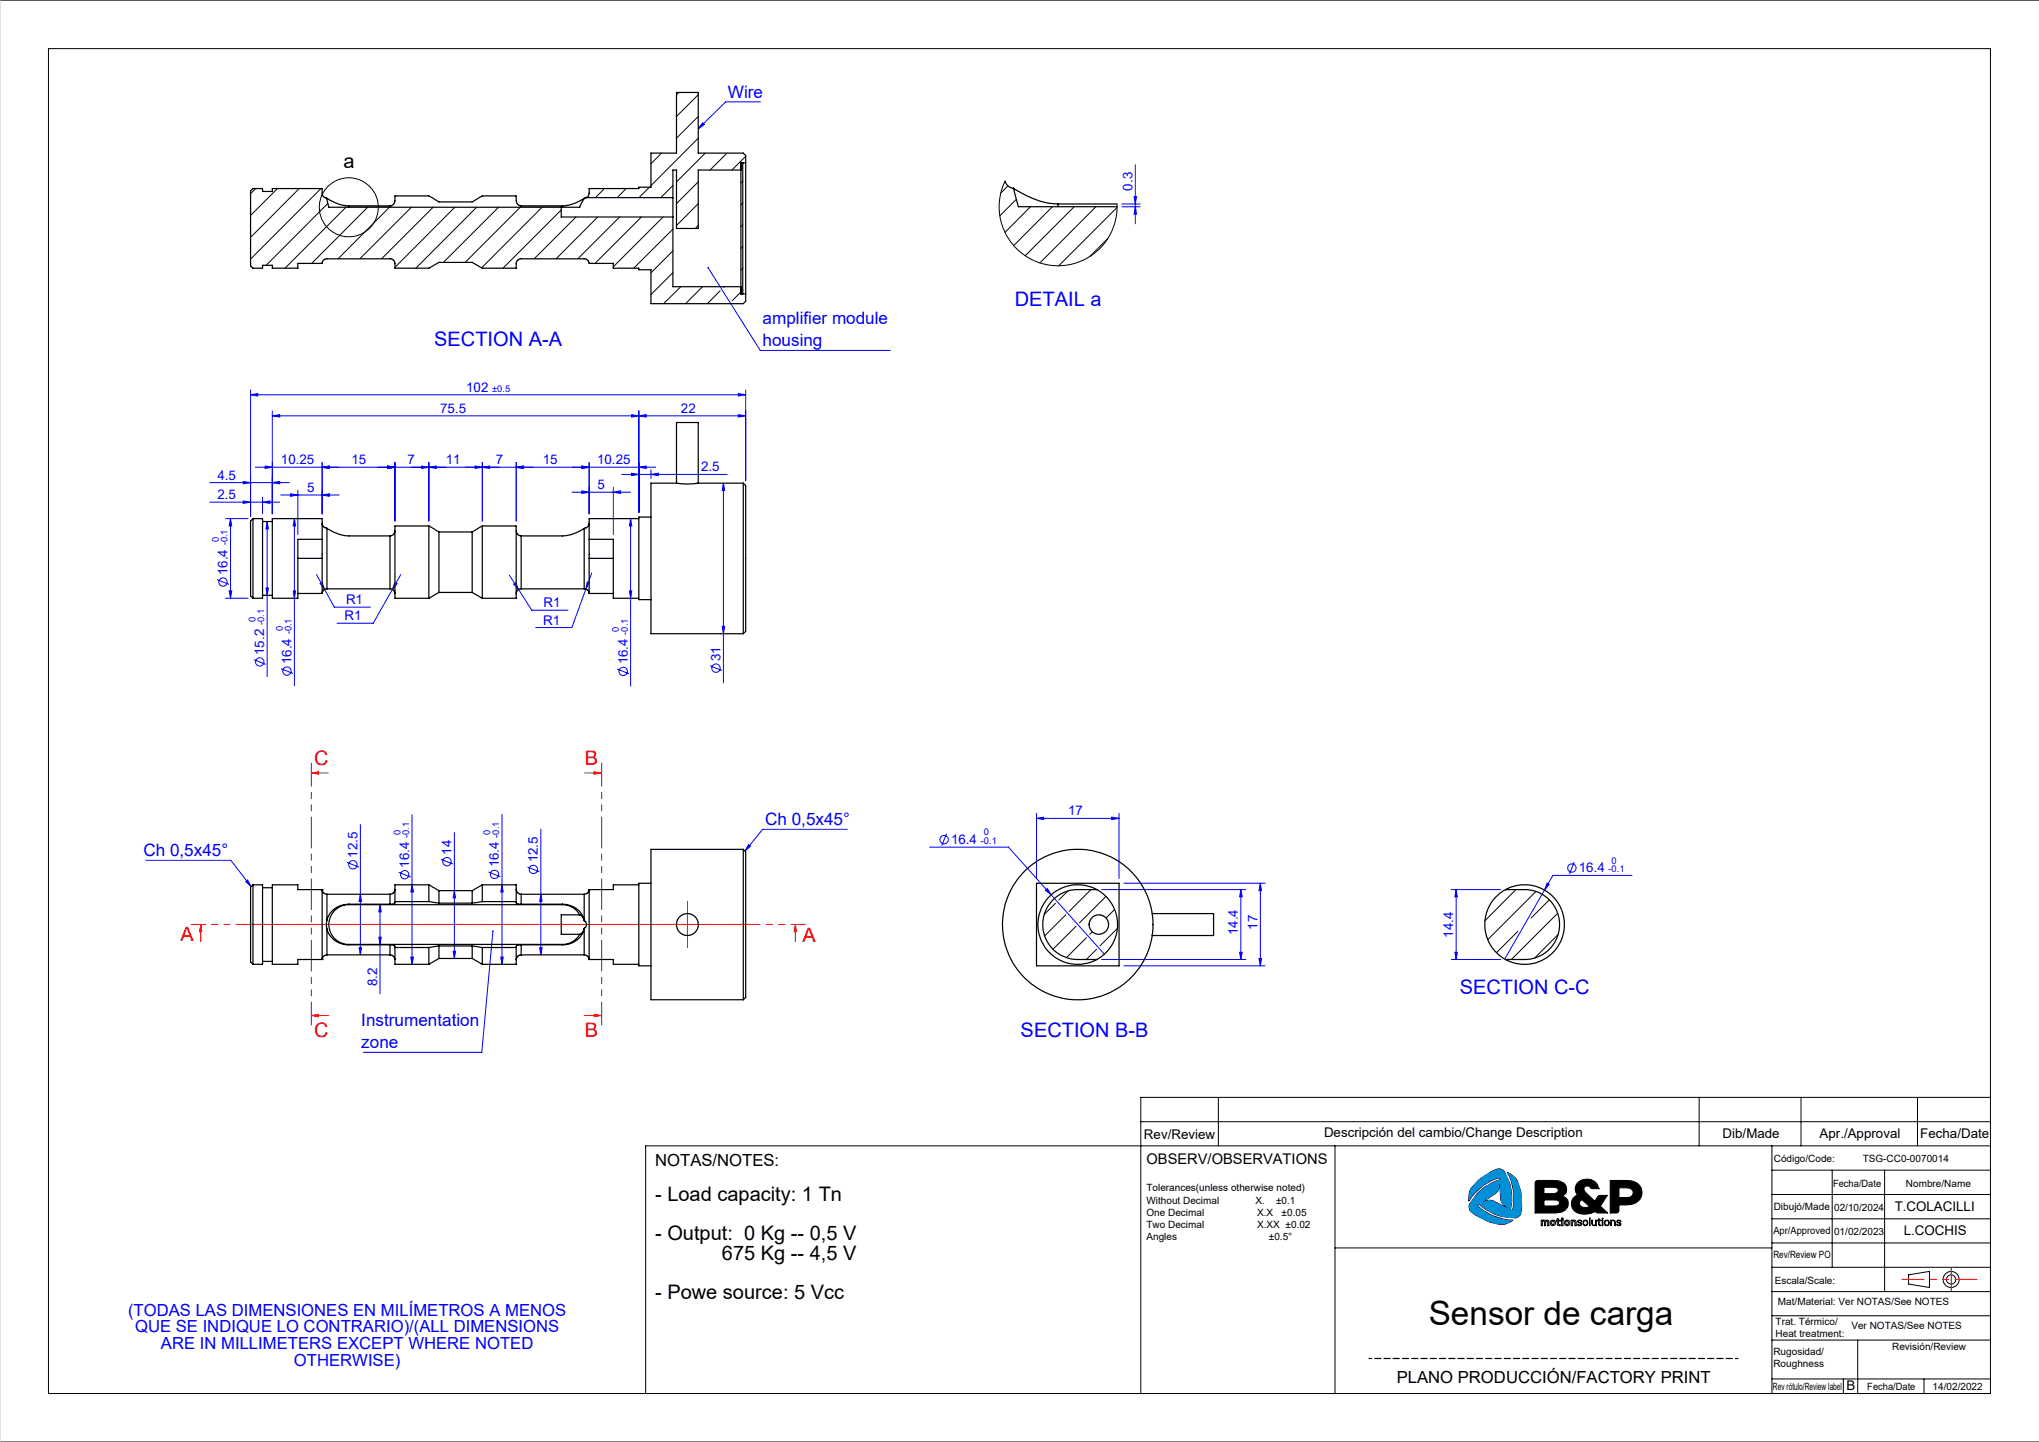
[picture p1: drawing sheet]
<svg xmlns="http://www.w3.org/2000/svg" width="420mm" height="297mm" viewBox="0 0 420 297" stroke-linecap="round" stroke-linejoin="round" font-family="sans-serif">
<g fill="none" stroke="#000" stroke-width=".21">
<path d="M0 0h420M10 10h400v277h-400zM235 231h175M251 226v10M275 236v51M350 226v10M365 236v51M371 226v10M395 226v10M410 226h-175v61M410 236h-277v51M275 257h90"/>
<path d="M308.9 243.6l.2 3.4 .2 .7 1.3 1.2-3-1.6-.8-.1-1.6 .5 2.8-1.9 .5-.5zM312.5 250.8l.6-.5a2.18 2.18 0 0 0 .3-1.7l-.1-3.1-.8-2.3a4.7 4.7 0 0 0-2-1.8 10.6 10.6 0 0 1 1 7.9l-.4-.1a9.8 9.8 0 0 0-1.5-8.2l-.7-.3a2.37 2.37 0 0 0-1.6 .6l-2.7 1.7-1.6 1.8a4.2 4.2 0 0 0-.5 2.6 10.5 10.5 0 0 1 6.4-4.8v.4a9.6 9.6 0 0 0-6.3 5.4l.3 1a11 11 0 0 0 6.8 2.8l2-.9a10.8 10.8 0 0 1-7.4-3l.4-.3a9.6 9.6 0 0 0 7.8 2.8M316.3 243.3l.4-.2h3.5a2.02 2.02 0 0 1 2.4 2.6l-.8 .7a1.67 1.67 0 0 1 1.3 1.7 1.67 1.67 0 0 1-1.5 1.6l-1.2 .1h-4.2v-6.2zM317.5 251.3l1.4 .1 .2 1h-.3v-.8l-.2-.1-.2 .2v.7h-.3v-.8l-.2-.1-.2 .1v.8h-.2zM318 244.5l2.5 .1 .4 .2a.51 .51 0 0 1-.2 .8l-.8 .2h-1.9zM318 247.2h2.7l.4 .2 .2 .4a.86 .86 0 0 1-1.1 .6h-2.2zM319.7 251.6h.4l-.1 .6-.3-.1zM320.8 251h.2v.3h.4v.2h-.4v.6l.4 .1v.2a.61 .61 0 0 1-.6-.2 .61 .61 0 0 1 0-.7h-.2v-.2h.2zM321.7 251.3h.2v1.1h-.2zM321.7 250.9h.2v.2h-.2zM322.5 251.6l.3-.1 .2 .1-.1 .6-.3-.1zM323.6 251.3l.9 .1 .2 .2v.8h-.3v-.6a.26 .26 0 0 0-.2-.3 .26 .26 0 0 0-.3 .2v.7h-.3z"/>
<path d="M325 251.4a.47 .47 0 0 1 .5-.1 .47 .47 0 0 1 .3 .3h-.1a.28 .28 0 0 0-.3-.2 .28 .28 0 0 0-.2 .3 .4 .4 0 0 1 .5 .2 .4 .4 0 0 1-.1 .5h-.4l-.3-.2 .5 .1 .3-.2-.1-.1a.46 .46 0 0 1-.6-.6zM325.1 243.5a2.6 2.6 0 0 1 4.2 1.3h-1.5a.78 .78 0 0 0-1.3-.4 .78 .78 0 0 0 .2 1.3l1.8 1.7 .8-1.1 1.8-.1-1.5 2.2 1.6 1.4h-2.1l-.6-.3a3.6 3.6 0 0 1-4.5-.4 2.02 2.02 0 0 1 .9-3 1.85 1.85 0 0 1 .2-2.6zM325.6 247.2l.2-.1 1.6 1.4a1.24 1.24 0 0 1-1.3 .2 1.24 1.24 0 0 1-.7-1.1zM326.3 251.5l.2-.1 .4 .1 .1 .3-.2 .5h-.4a.53 .53 0 0 1-.1-.8zM327.4 250.9h.1v1.5h-.1zM327.9 251.3h.1v.6a.36 .36 0 0 0 .3 .4 .36 .36 0 0 0 .4-.4v-.6h.1v1.1h-.1v-.1l-.3 .1-.4-.1-.1-.2zM329.3 251l.1 .3h.3l-.3 .1v.8l.1 .1h.2a.27 .27 0 0 1-.3 .1 .27 .27 0 0 1-.1-.4v-.6h-.3l.3-.1zM329.3 244.8h.1M330 251.3h.2v1.1h-.2zM330 250.9l.2 .2zM330.7 251.5l.2-.1 .4 .1 .1 .3-.2 .5h-.4a.59 .59 0 0 1-.1-.8zM331.7 243.1h3.4a2.64 2.64 0 0 1 3 3.2 2.91 2.91 0 0 1-3.1 1.9h-1.5l-.1 1.5-.4 .1h-1.3z"/>
<path d="M332.7 251.8v-.2a.44 .44 0 0 0-.7-.2l-.1 .1-.1-.2v1.1h.1v-.6a.36 .36 0 0 1 .4-.4 .36 .36 0 0 1 .3 .4v.6h.1v-.6M333.2 251.4l.5-.1 .2 .3h-.1a.27 .27 0 0 0-.3-.2 .27 .27 0 0 0-.3 .3h.1a.46 .46 0 0 1 .4 .2 .46 .46 0 0 1 .1 .5h-.5l-.3-.2 .3 .1h.4a.37 .37 0 0 0-.1-.4 .37 .37 0 0 0-.4-.1l-.2-.2zM333.5 244.6h1.6a1.12 1.12 0 0 1 1.3 1 1.12 1.12 0 0 1-1.3 1.1h-1.6zM365 246h45M365 251h45M365 256h45M365 241h45M377.4 241v20M388.2 241v25M365 261h45M365 266h45M365 271h45"/>
<path d="M365 276h45M382.7 276v11M393.1 262.6l4.3-.7v3.3l-4.3-.7zM0 297h420M365 284h45M379.7 284v3M396.3 284v3"/>
<circle cx="319.9" cy="251.9" r=".58"/>
<circle cx="322.8" cy="251.9" r=".58"/>
<circle cx="326.6" cy="251.9" r=".56"/>
<circle cx="331" cy="251.9" r=".56"/>
<circle cx="401.9" cy="263.5" r="1.66"/>
<circle cx="401.9" cy="263.5" r=".94"/>
</g>
<path d="M282 279.8h76" fill="none" stroke="#000" stroke-width=".25" stroke-dasharray="1.3 .6" stroke-dashoffset=".7"/>
<path d="M391.7 263.5h15.5" fill="none" stroke="#f00" stroke-width=".21" stroke-dasharray="6.3 1.3 1.3 1.3 1.3 1.3" stroke-dashoffset="1.8"/>
<path d="M401.9 261.2v4.6" fill="none" stroke="#f00" stroke-width=".21" stroke-dasharray="6.3 1.3 1.3 1.3 1.3 1.3"/>
<path d="M0 0v297" fill="none" stroke="#c0c0c0" stroke-width=".21"/>
<path d="M318 247.2h2.5l.6 .1 .2 .5-.2 .4-.6 .2h-2.5zM318 244.5l2.5 .1 .4 .3 .1 .3-.3 .4-.4 .2h-2.3zM316.4 243.2l-.2 .4v6.2h4.2a2.19 2.19 0 0 0 2.6-1.9l-.3-1-.9-.5 .1-.1a1.69 1.69 0 0 0 .8-1.9 1.69 1.69 0 0 0-1.7-1.2l-4.4-.1zM325.5 247.4l.3-.3 1.6 1.4-.7 .2-.8-.1-.6-.6zM325 243.6l-.5 .9 .1 1.1a.35 .35 0 0 1 .2 .4 .35 .35 0 0 1-.2 .3l-.6 .5-.3 .5v.9l.3 .9 .7 .6a4.1 4.1 0 0 0 3.8-.2l.5 .3h2.2l-1.6-1.4 1.5-2.2h-1.7l-.9 1.2-2-1.9-.3-.6 .2-.4 .4-.2 .6 .1 .4 .4h1.5a2.56 2.56 0 0 0-4.3-1.2zM333.5 244.6l2.3 .2 .6 .6v.6l-.4 .4-.4 .2-2.1 .1zM331.7 243.1v6.7h1.6l.2-.3v-1.3h1.5a2.75 2.75 0 0 0 3.2-2.6l-.3-1.3a2.94 2.94 0 0 0-2.8-1.2z" fill-rule="evenodd" fill="#000"/>
<path d="M303.9 243.7l-.9 1.1a3.5 3.5 0 0 0-.5 2.6 10.6 10.6 0 0 1 6.4-4.8v.4a9.5 9.5 0 0 0-6.3 5.4v.1a1.56 1.56 0 0 0 1 1.5 8.6 8.6 0 0 0 6.4 2.1l1.7-.8a10.5 10.5 0 0 1-7.4-3l.4-.3a9.7 9.7 0 0 0 7.8 2.8 1.64 1.64 0 0 0 .9-1.8 8.6 8.6 0 0 0-1.4-6.5l-1.5-1.1a10.9 10.9 0 0 1 1 7.9l-.4-.1a9.5 9.5 0 0 0-1.5-8.2 1.63 1.63 0 0 0-1.9 .1l-2 1.1zM308.9 243.6l.3 3.8 .4 .7 1 .8-3.5-1.7h-.6l-1.3 .5 3.2-2.2 .3-.5z" fill-rule="evenodd" fill="#0090d6"/>
<g fill="none" stroke="#00f" stroke-width=".21">
<path d="M144.7 25.3l.4 .3-1.3 .9zM156.6 21h-7.1l-5.7 5.5M233.9 33.9v12.2M145.9 55.2l10.7 17h26.8M231.1 42h3.7M231.1 42.6h3.7M233.6 40.5h.5l-.2 1.5zM233.9 42.6l.2 1.5h-.5zM43.2 99.4h16.4M50.1 99.2l1.5 .2-1.5 .3zM51.6 81.3l1.5-.2v.5zM51.6 80.3v26"/>
<path d="M51.6 81.3h102M52.6 96.2h82.5M54.6 96l1.5 .2-1.5 .3zM56.1 99.4l1.5-.2v.5zM56.1 85.7l1.5-.3v.5zM56.1 84.6v21.2M56.1 85.7h97.5M66.4 95.2v10.6M66.4 96.2l1.4-.2v.5zM79.8 96l1.6 .2-1.6 .3zM81.4 95.2v12.1M86.9 96l1.4 .2-1.4 .3z"/>
<path d="M88.3 96.2l1.6-.2v.5zM88.3 95.2v12.1M97.9 96l1.4 .2-1.4 .3zM99.3 96.2l1.6-.2v.5zM99.3 95.2v12.1M106.3 96.2l1.5-.2v.5zM106.3 95.2v12.1M119.8 96l1.6 .2-1.6 .3zM121.4 95.2v10.6M128.1 97.7h21.7M130.1 97.5l1.5 .2-1.5 .3zM130.1 85.4l1.5 .3-1.5 .2z"/>
<path d="M131.6 96.2l1.5-.2v.5zM131.6 85.7l1.5-.3v.5zM131.6 84.6v20.9M134.1 97.7l1.5-.2v.5zM134.1 96.7v1.8M149 99.5l.3 1.5h-.5zM149 99.5v41.1M152.1 81.1l1.5 .2-1.5 .3zM152.1 85.4l1.5 .3-1.5 .2zM153.6 80.3v18.7M43.2 103.4h14.4M44.7 119.4l2.5 1"/>
<path d="M46.5 106.8h4.6M47.5 106.8l.2 1.5h-.5zM47.5 106.8v16.4M50.1 103.2l1.5 .2-1.5 .3zM54.1 103.4l1.5-.2v.5zM54.1 102.4v3.4M55 107.4l.3 1.5h-.5zM55 107.4v31.9M57.9 101.9h12M59.8 101.7l1.5 .2-1.5 .3zM60.6 106.8l.3 1.5h-.5zM60.6 106.8v34.4"/>
<path d="M61.3 101v9.1M65.2 118.3l1.7 3.1M66.4 101.9l1.4-.2v.5zM81.4 120l.4 .2-1 1.2zM82.5 118.4l-1.7 3M104.9 118.5l1.9 2.9M117.8 101.4h12.1M119.8 101.1l1.6 .3-1.6 .2zM121 119.8l.4 .2-.7 1.3zM121.9 118l-4.1 11.3h-7.5M126.3 101.4l1.5-.3v.5zM126.3 100.4v9.7"/>
<path d="M129.9 106.8l.2 1.5h-.5zM129.9 106.8v34.5M46.5 123.2h4.6M47.2 121.7h.5l-.2 1.5zM52.3 135.9l2.4 .9M54.8 121.1h.5l-.3 1.5zM57.9 137.7l2.4 1M60.4 121.7h.5l-.3 1.5zM65.9 120.2l.5-.3 .5 1.5zM66.9 121.4l2 3.7h7.4M80.8 121.4l-3.9 7h-7.5M105.8 120.3l.4-.3 .6 1.4z"/>
<path d="M106.8 121.4l2.7 4.3h7.5M127.1 137.8l2.5 1M129.6 121.7h.5l-.2 1.5zM146.3 137.1l2.4 1M148.8 129h.5l-.3 1.5zM30 177.2h17.6l4.1 5.4M71.5 177.6l2.4 1M74.2 169.8v26.9M82.1 179.7l2.5 1M84.9 167.8v30.8M90.8 177l2.5 1M93.6 171.5v25.9"/>
<path d="M100.6 179.6l2.5 1M103.4 167.7v30.9M108.7 178.6l2.4 1M111.4 170.8v25.9M154.2 174l.4 .3-1.1 1zM174.5 170.8h-17.4l-3.6 4.5M191.5 174.5h16.2l19.8 22M195 171.7l-1 2.5M213.5 168.6l1.5-.3v.5zM213.5 167.5v13.4M213.5 168.6h17M229 168.3l1.5 .3-1.5 .2z"/>
<path d="M230.5 167.5v13.4M324.3 177.5l-1 2.5M50.6 181.6l.4-.3 .7 1.3zM74 195.2h.5l-.3 1.5zM74.2 184.2l.3 1.5h-.5zM78 193h.5l-.2 1.5zM78.3 186.3l.2 1.5h-.5zM78.3 186.3v18.4M84.6 197.1h.6l-.3 1.5zM84.9 182.2l.3 1.5h-.6zM93.3 195.9h.5l-.2 1.5zM93.6 183.4l.2 1.5h-.5z"/>
<path d="M101.5 191.8l-2.3 24.9h-24.3M103.2 197.1h.4l-.2 1.5zM103.4 182.2l.2 1.5h-.4zM111.2 195.2h.5l-.3 1.5zM111.4 184.2l.3 1.5h-.5zM215.3 183.4l.4-.4 .8 1.3zM226.9 183.2h29.7M226.9 197.6h29.7M231.5 181.9h29.1M231.5 198.9h29.1M255.3 196.1h.6l-.3 1.5zM255.6 183.2l.3 1.5h-.6z"/>
<path d="M255.6 183.2v14.4M259.3 197.4h.6l-.3 1.5zM259.6 181.9l.3 1.5h-.6zM259.6 181.9v17M298.9 183.2h10.2M298.9 197.6h10.2M299.7 196.1h.5l-.3 1.5zM299.9 183.2l.3 1.5h-.5zM299.9 183.2v14.4M318.1 183.3l-8.1 14.2M318.7 181.9l.4 .2-1 1.2zM336.2 180.3h-16.3l-1.8 3"/>
<circle cx="46" cy="119.9" r=".86"/>
<circle cx="53.5" cy="136.3" r=".87"/>
<circle cx="59.1" cy="138.2" r=".86"/>
<circle cx="128.4" cy="138.3" r=".87"/>
<circle cx="147.5" cy="137.6" r=".86"/>
<circle cx="72.7" cy="178.1" r=".85"/>
<circle cx="92.1" cy="177.5" r=".86"/>
<circle cx="109.9" cy="179.1" r=".87"/>
<circle cx="194.5" cy="172.9" r=".86"/>
<circle cx="323.8" cy="178.8" r=".85"/>
<circle cx="83.4" cy="180.1" r=".86"/>
<circle cx="101.9" cy="180.1" r=".86"/>
</g>
<circle cx="71.8" cy="42.7" r="6.1" fill="none" stroke="#000" stroke-width=".21"/>
<g fill="none" stroke="#f00" stroke-width=".21">
<path d="M64.1 159.2h3.5M64.1 159.2l1.5-.2v.5zM120.4 159.2h3.5M122.4 159l1.5 .2-1.5 .3zM41.3 190.4l.3 1.5h-.5zM41.3 190.4v3.5M139.1 190.4h5M141.6 187.9v5M163.8 190.4l.3 1.5h-.5zM163.8 190.4v3.5M64.1 209.2h3.5M64.1 209.2l1.5-.3v.5z"/>
<path d="M120.4 209.2h3.5M122.4 208.9l1.5 .3-1.5 .2z"/>
</g>
<path d="M139.1 190.4h-2.2M141.6 187.9v-2.2M141.6 192.9v2.3M144.1 190.4h2.3" fill="none" stroke="#f00" stroke-width=".21" stroke-dasharray="15.2 1.3 1.3 1.3"/>
<path d="M50.9 190.4h103.6" fill="none" stroke="#f00" stroke-width=".21" stroke-dasharray="15.2 1.3 1.3 1.3" stroke-dashoffset="3.4"/>
<path d="M165.9 190.4h-126.5" fill="none" stroke="#f00" stroke-width=".21" stroke-dasharray="6.3 1.3 1.3 1.3 1.3 1.3" stroke-dashoffset="3.4"/>
<path d="M64.1 157.2v53.9M123.9 157.2v53.9" fill="none" stroke="#f00" stroke-width=".21" stroke-dasharray="6.3 1.3 1.3 1.3 1.3 1.3" stroke-dashoffset="1.6"/>
<g fill="#f00">
<path d="M163.8 190.4l.3 1.5h-.5zM41.3 190.4l.3 1.5h-.5z"/>
<path d="M122.4 159l1.5 .2-1.5 .3zM122.4 208.9l1.5 .3-1.5 .2zM64.1 159.2l1.5-.2v.5zM64.1 209.2l1.5-.3v.5z"/>
</g>
<g fill="#00f">
<path d="M154.2 174l.4 .3-1.1 1zM50.6 181.6l.4-.3 .7 1.3zM101.4 191.7v.2h.3l-.1-.3-.1 .2v-.2zM145.7 55.1a.17 .17 0 0 0 .2 .2 .17 .17 0 0 0 .1-.1 .17 .17 0 0 0-.2-.2l.1 .2zM144.7 25.3l.4 .3-1.3 .9z"/>
<path d="M126.3 101.4l1.5-.3v.5zM119.8 101.1l1.6 .3-1.6 .2zM119.8 96l1.6 .2-1.6 .3zM106.3 96.2l1.5-.2v.5zM99.3 96.2l1.6-.2v.5zM86.9 96l1.4 .2-1.4 .3zM88.3 96.2l1.6-.2v.5zM79.8 96l1.6 .2-1.6 .3zM79.8 96l1.6 .2-1.6 .3zM66.4 96.2l1.4-.2v.5zM56.1 99.4l1.5-.2v.5zM50.1 99.2l1.5 .2-1.5 .3zM54.1 103.4l1.5-.2v.5zM50.1 103.2l1.5 .2-1.5 .3z"/>
<path d="M51.6 81.3l1.5-.2v.5zM152.1 81.1l1.5 .2-1.5 .3zM119.8 96l1.6 .2-1.6 .3zM131.6 96.2l1.5-.2v.5zM130.1 97.5l1.5 .2-1.5 .3zM134.1 97.7l1.5-.2v.5zM97.9 96l1.4 .2-1.4 .3zM106.3 96.2l1.5-.2v.5zM54.6 96l1.5 .2-1.5 .3zM66.4 96.2l1.4-.2v.5zM59.8 101.7l1.5 .2-1.5 .3zM66.4 101.9l1.4-.2v.5zM65.9 120.2l1 1.2-.5-1.5zM81.4 120l-.6 1.4 1-1.2zM105.8 120.3l1 1.1-.6-1.4zM121 119.8l-.3 1.5 .7-1.3zM56.1 85.7l1.5-.3v.5zM130.1 85.4l1.5 .3-1.5 .2zM131.6 85.7l1.5-.3v.5zM152.1 85.4l1.5 .3-1.5 .2zM215.3 183.4l1.2 .9-.8-1.3zM318.7 181.9l-.6 1.4 1-1.2z"/>
<path d="M78.3 186.3l.2 1.5h-.5zM78 193h.5l-.2 1.5z"/>
<path d="M74 195.2h.5l-.3 1.5zM74.2 184.2l.3 1.5h-.5zM84.6 197.1h.6l-.3 1.5zM84.9 182.2l.3 1.5h-.6zM93.3 195.9h.5l-.2 1.5zM93.6 183.4l.2 1.5h-.5zM103.2 197.1h.4l-.2 1.5zM103.4 182.2l.2 1.5h-.4zM111.2 195.2h.5l-.3 1.5zM111.4 184.2l.3 1.5h-.5zM47.2 121.7h.5l-.2 1.5zM47.5 106.8l.2 1.5h-.5z"/>
<path d="M149 99.5l.3 1.5h-.5zM148.8 129h.5l-.3 1.5zM129.9 106.8l.2 1.5h-.5zM129.6 121.7h.5l-.2 1.5zM55 107.4l.3 1.5h-.5zM54.8 121.1h.5l-.3 1.5zM60.6 106.8l.3 1.5h-.5zM60.4 121.7h.5l-.3 1.5zM255.6 183.2l.3 1.5h-.6zM255.3 196.1h.6l-.3 1.5zM259.6 181.9l.3 1.5h-.6zM259.3 197.4h.6l-.3 1.5zM299.9 183.2l.3 1.5h-.5zM299.7 196.1h.5l-.3 1.5z"/>
<path d="M233.9 42.6l.2 1.5h-.5zM233.6 40.5h.5l-.2 1.5z"/>
<path d="M213.5 168.6l1.5-.3v.5zM229 168.3l1.5 .3-1.5 .2z"/>
</g>
<g fill="none" stroke="#000" stroke-width=".25">
<path d="M152.6 35h-8.8v12.1h-4.5v-12.1h-.7v5.7M153 33.5v27M153.6 33.5v-1.5l-.5-.5h-9.3v-12.5h-4.5v12.5h-5.2v7.1h-2.5v.2h-10.2l-.1 1.2-.5 .7M153.6 33.5v27M153.6 33.5h-1v27h1M207 37.3l.5 .9 .5 .4 .7 .2M208.7 38.8l2.3 1.3 2.9 1.2 2.2 .6 1.8 .1M208.7 38.8l1.1 3.8h20.3M67.2 40.8l-.6-.3-.2-.4v-1.3h-10.3v.6h-2v-.6h-2l-.5 .5v15.4l.5 .5h2v-.6h2v.6h5.2v-.9h5.1l.1-.6 .6-.4h13.5l.4 .2 .3 .4 .1 1.3h6.9l2.1-1.2h6.9l2 1.2h7l.1-1.3 .2-.4 .5-.2h13.4l.6 .3 .3 .7h4.9v.9h5.3v.4h2.5v6.9h19l.5-.4v-1.6M67.2 40.8l.5 1.9h51.7l1-1.9M67.2 40.8l2.4 1.2 1.1 .3 1.2 .1M71.9 42.4h8.6l.5-.2 .2-.4 .2-1.4h6.9l2.1 1.2h6.9l2-1.2h7l.1 1.4 .2 .3 .6 .3h8.7"/>
<path d="M71.9 42.4v.3M115.6 42.7v2h23M115.9 42.4v.3M120.3 40.8h.1M120.3 40.8l-2.3 1.2-2.1 .4M120.8 40.7l-.4 .1M120.8 40.7h17.8M138.6 40.7v4M138.6 44.7v14.4h14M217.9 42v.6M217.9 42h12.2M139.3 99.5l1.8 .2 2.7-.2"/>
<path d="M139.3 99.5h-5.2v31h19M139.3 99.5v-12.5h4.5v12.5M143.8 99.5h9.3M153.1 99.5v31M153.1 99.5l.5 .5v30l-.5 .5M52.1 106.8v16.4M52.1 106.8l-.5 .5v15.4l.5 .5M52.1 106.8h2v16.4h-2M54.1 107.4h2M56.1 106.8h10.3v4.3h-5.1v12.1h-5.2zM61.3 115h5.1M66.4 107.8l.2 .7 .7 .3"/>
<path d="M66.4 115v7.2M66.4 111.1v3.9M67.3 108.8l1.8 1 2.1 .5 9.1 .1M67.3 108.8v12.5M80.3 110.4v10.9M81.4 109.3l-.3 .8-.8 .3M88.3 108.3v14.9M88.3 108.3h-6.9v14.9h6.9M88.3 108.3l2.1 1.3M90.4 109.6v12.4M90.4 109.6h6.9M97.3 109.6v12.4"/>
<path d="M99.3 108.3h7v14.9h-7M99.3 108.3v14.9M99.3 108.3l-2 1.3M106.3 109.3l.2 .7 .4 .3 .5 .1M107.4 110.4v10.9M120.3 108.8h.1M120.3 108.8l-1.7 .9-2.1 .6-9.1 .1M120.3 108.8v12.5M121.4 107.8l-.3 .6-.7 .4M121.4 111.1h4.9v12.1h5.3M121.4 115v7.2M121.4 111.1v3.9"/>
<path d="M121.4 115h4.9M131.6 106.8h-10.2v4.3M134.1 106.5h-2.5v17h2.5M54.1 122.6h2M61.3 122.2h5.1M67.3 121.3l-.7 .2-.2 .7M67.3 121.3h13M80.3 121.3l.7 .2 .4 .8M90.4 122l-2.1 1.2M90.4 122h6.9M97.3 122l2 1.2M107.4 121.3l-.8 .3-.3 .7"/>
<path d="M107.4 121.3h12.9M120.3 121.3l.7 .2 .4 .7M121.4 122.2h4.9M153.1 174.9v31M153.1 174.9h-19v31h19M153.1 174.9l.5 .5v30l-.5 .5M52.1 182.2v16.4M52.1 182.2h2v16.4h-2M52.1 182.2l-.5 .5v15.4l.5 .5M54.1 182.8h2M54.1 198h2M66.4 183.2l.3 .7 .6 .3"/>
<path d="M66.4 183.2h-5.1v-1h-5.2v16.4h5.2v-1h5.1M66.4 183.2v14.4M66.4 183.2h.1M66.4 197.6h.1M67.3 196.7l-.6 .2-.3 .7M67.3 189.5l-.1 .5 .1 1.3M67.3 191.3l.6 1.3 1 1 .8 .5 1 .4 1.2 .1M67.3 191.3v5.4M67.3 184.2v5.3M67.3 196.7h13M67.3 184.2h13M71.9 186.2l-1.4 .2-1.6 .7-1 1.1-.6 1.3"/>
<path d="M71.9 186.3l-1.5 .3-1.5 .9-.8 1.3-.4 1.4 .3 1.7 .8 1.3 1.3 .9 .9 .3 .9 .1M71.9 194.6h8.4M71.9 186.2v.1M71.9 194.5v.1M71.9 194.5h44M71.9 186.2h8.4M71.9 186.3h44M80.3 196.7l.6 .1 .4 .5 .1 .4M80.3 194.6l.9 .1 .2 .5M80.3 184.2v2M80.3 194.6v2.1M81.4 183.2l-.3 .6-.3 .3-.5 .1"/>
<path d="M81.4 185.7l-.2 .4-.9 .1M81.4 195.2v3.4h6.9M81.4 195.2h6.9M81.4 185.7h6.9M88.3 185.7l2.1 .3M88.3 182.2v3.5M88.3 195.2v3.4M88.3 182.2h-6.9v3.5M88.3 182.2l2.1 1.2M90.4 194.8l-2.1 .4M90.4 183.4v2.6M90.4 194.8v2.6"/>
<path d="M90.4 197.4l-2.1 1.2M90.4 183.4h6.9M90.4 197.4h6.9M90.4 194.8h6.9M90.4 186h6.9M97.3 194.8l2 .4M97.3 183.4v2.6M97.3 194.8v2.6M97.3 197.4l2 1.2M99.3 185.7l-2 .3M99.3 182.2v3.5M99.3 195.2v3.4"/>
<path d="M99.3 182.2h7v3.5M99.3 182.2l-2 1.2M99.3 195.2h7M99.3 185.7h7M106.3 183.2l.3 .6 .8 .4M106.3 185.7l.1 .4 1 .1M106.3 195.2v3.4h-7M107.4 196.7l-.7 .2-.4 .8M107.4 194.6l-.9 .1-.2 .5M107.4 194.6v2.1M107.4 184.2v2M107.4 196.7h12.9"/>
<path d="M107.4 184.2h12.9M107.4 194.6h8.5M107.4 186.2h8.5M115.9 186.3l1.1 .2 .9 .4 1 .8 .5 .7M115.9 186.2l1.5 .3 1.2 .6 1.1 1 .6 1.4M115.9 186.2v.1M115.9 194.5v.1M119.4 188.4l.7 .5 .3 .8M119.4 192.4l-.5 .7-1 .9-.9 .4-1.1 .1M119.4 188.4h-3.8v4h3.8M120.3 196.7l.7 .2 .4 .7M120.3 189.5l.1 .2"/>
<path d="M120.3 191.3l-.4 1.1-1 1.2-1.7 .8-1.3 .2M120.3 184.2v5.3M120.3 191.3v5.4M120.4 191.2l-.1 .1M120.4 189.7l.3 .2 .1 .4-.1 .6-.3 .3M120.4 191.2l-.5 .9-.5 .3M121.4 183.2l-.4 .8-.7 .2M121.4 197.6h4.9v1h5.3M121.4 183.2v14.4M121.4 183.2h.1M121.4 197.6h.1M131.6 182.2h-5.3v1h-4.9"/>
<path d="M134.1 181.9h-2.5v17h2.5M213.5 181.9h17v17h-17zM225.9 183.2h-3.9a7.2 7.2 0 0 0-7.2 7.2 7.2 7.2 0 0 0 7.2 7.2h3.9M225.9 183.2l1.4 .9 1.4 1.6 1.1 2.3 .4 1.8-.1 2.1-.4 1.4-.6 1.3-1.7 2-1.5 1M225.9 183.2a8.2 8.2 0 0 0-12.1 7.2 8.2 8.2 0 0 0 12.1 7.2M237.3 188.2h12.7v4.5h-12.7M310.1 183.2h3.9a7.2 7.2 0 0 1 7.2 7.2 7.2 7.2 0 0 1-7.2 7.2h-3.9M310.1 183.2l-1.3 .9-1.7 1.9-.9 1.8-.3 1.9 .1 2.2 .8 2.3 1 1.6 1.2 1.1 1.1 .7M310.1 183.2a8.2 8.2 0 0 1 12.1 7.2 8.2 8.2 0 0 1-12.1 7.2"/>
<circle cx="141.6" cy="190.4" r="2.24"/>
<circle cx="222" cy="190.4" r="15.5"/>
<circle cx="226.3" cy="190.4" r="2"/>
</g>
<g fill="none" stroke="#000" stroke-width=".21">
<path d="M139.8 19l-.5 .5M143.8 19.5l-4.5 4.5M52.7 38.8l-1.1 1.1M57.1 38.8l-5.5 5.6M61.6 38.8l-10 10.1M66.1 38.8l-14.5 14.6M124.5 38.8l-1.8 1.9M129 38.8l-1.9 1.9M133.8 38.6l-2.2 2.1M136.3 31.5l-2.2 2.2M138.6 38.2l-2.5 2.5M143.8 24l-4.5 4.5"/>
<path d="M143.8 28.5l-9.7 9.7M143.8 37.5l-4.5 4.4M145.3 31.5l-6 6M149.8 31.5l-3.5 3.5M153 37.3l-.4 .4M153.6 32.2l-2.9 2.8M207 37.3l-.8 2.3-.4 2.4 .3 3.1 .8 2.6 1.3 2.1 1.9 2.1 2.5 1.6 2.7 1 3 .2 2.4-.3 2.8-1 2.3-1.5 1.7-1.8 1.5-2.4 .9-2.7 .2-1.5v-1.5M207.6 38.3l-1.4 1.5M67.5 41.9l-12.7 12.7M71.3 42.7l-12.6 12.5M75.7 42.7l-11.5 11.6M80.2 42.7l-10.6 10.6"/>
<path d="M84.7 42.7l-10.6 10.6M89.2 42.7l-10.6 10.6M93.7 42.7l-12.3 12.4M98.2 42.7l-12.5 12.5M102.7 42.7l-11.4 11.3M107.2 42.7l-11.4 11.3M111.7 42.7l-12.5 12.5M115.6 43.2l-12 12M118.6 44.7l-8.6 8.6M123.1 44.7l-8.6 8.6M127.6 44.7l-8.6 8.6M132.1 44.7l-9.5 9.6"/>
<path d="M136.6 44.7l-10.3 10.3M138.6 51.7l-4.5 4.5M138.6 47.2l-8.1 8M138.6 56.2l-4.5 4.5M140.2 59.1l-3.5 3.4M143.8 41.9l-4.5 4.6M143.8 46.4l-.6 .7M144.7 59.1l-3.5 3.4M148.3 59.9l-2.6 2.6M149.2 59.1l-.2 .1M153 41.8l-.4 .4M153 46.3l-.4 .4"/>
<path d="M153 50.8l-.4 .3M153 55.2l-.4 .4M153 59.7l-2.2 2.2M209.3 41.1l-3.3 3.3M212.3 42.6l-5.3 5.3M216.8 42.6l-8 8M221.3 42.6l-10.1 10.1M225.7 42.6l-11.5 11.5M228.2 49.1l-3.7 3.7M230.1 42.8l-12 11.9M217.4 186.1l-2.3 2.2M219.5 188.4l-4.3 4.4"/>
<path d="M219.9 183.5l-1.8 1.8M221.7 190.8l-4.8 4.7M223.8 193.1l-4.1 4.1M224.7 183.2l-4.5 4.5M225 191.9l-.5 .5M225.9 195.5l-2.1 2.1M227.8 184.6l-5.4 5.5M229.6 187.3l-1.8 1.8M230.2 191.2l-3.6 3.6M312.2 183.2l-6.3 6.4M312.7 191.8l-4.4 4.4M316.4 183.6l-9.9 9.9"/>
<path d="M319.1 185.3l-3.7 3.8M320.9 188.1l-9.6 9.5M320.9 192.5l-4.8 4.8"/>
</g>
<text font-size="6.9" x="294.3" y="272.8">Sensor de carga</text>
<g font-size="4.1">
<text x="70.7" y="34.5">a</text>
<text x="135" y="247.5">- Load capacity: 1 Tn</text>
<text x="135" y="255.5">- Output: 0 Kg -- 0,5 V</text>
<text x="148.7" y="259.5">675 Kg -- 4,5 V</text>
<text x="135" y="267.5">- Powe source: 5 Vcc</text>
</g>
<g font-size="4.1" fill="#00f">
<text x="209" y="63">DETAIL a</text>
<text x="89.4" y="71.3">SECTION A-A</text>
<text x="300.7" y="204.7">SECTION C-C</text>
<text x="210.2" y="213.6">SECTION B-B</text>
</g>
<g font-size="4.1" fill="#f00">
<text x="64.7" y="157.6">C</text>
<text x="120.4" y="157.6">B</text>
<text x="37.2" y="193.9">A</text>
<text x="165.3" y="194">A</text>
<text x="64.7" y="213.5">C</text>
<text x="120.4" y="213.5">B</text>
</g>
<g font-size="3.5" fill="#00f">
<text x="149.9" y="20.1">Wire</text>
<text x="157.1" y="66.8">amplifier module</text>
<text x="157.1" y="71.3">housing</text>
<text x="157.6" y="170">Ch 0,5x45°</text>
<text x="29.5" y="176.4">Ch 0,5x45°</text>
<text x="74.4" y="211.4">Instrumentation</text>
<text x="74.4" y="215.9">zone</text>
</g>
<g font-size="3.4">
<text x="135" y="240.1">NOTAS/NOTES:</text>
<text x="287.7" y="284.9">PLANO PRODUCCIÓN/FACTORY PRINT</text>
</g>
<g font-size="3.4" fill="#00f">
<text x="26.4" y="270.9">(TODAS LAS DIMENSIONES EN MILÍMETROS A MENOS</text>
<text x="27.8" y="274.4">QUE SE INDIQUE LO CONTRARIO)/(ALL DIMENSIONS</text>
<text x="33.2" y="277.9">ARE IN MILLIMETERS EXCEPT WHERE NOTED</text>
<text x="60.5" y="281.4">OTHERWISE)</text>
</g>
<text font-size="3" x="236.2" y="239.7">OBSERV/OBSERVATIONS</text>
<g font-size="2.7" fill="#00f">
<text x="233.2" y="39.3" transform="rotate(-90 233.2 39.3)">0.3</text>
<text x="96" y="80.7">102</text>
<text x="90.7" y="85">75.5</text>
<text x="140.3" y="85">22</text>
<text x="57.9" y="95.6">10.25</text>
<text x="72.4" y="95.6">15</text>
<text x="83.9" y="95.6">7</text>
<text x="91.8" y="95.6">11</text>
<text x="102.1" y="95.6">7</text>
<text x="111.8" y="95.6">15</text>
<text x="123" y="95.6">10.25</text>
<text x="44.8" y="98.8">4.5</text>
<text x="63.2" y="101.3">5</text>
<text x="123.1" y="100.7">5</text>
<text x="144.4" y="97.1">2.5</text>
<text x="44.8" y="102.8">2.5</text>
<text x="46.9" y="118.4" transform="rotate(-90 46.9 118.4)">16.4</text>
<text x="71.3" y="124.4">R1</text>
<text x="112" y="125.1">R1</text>
<text x="71" y="127.8">R1</text>
<text x="111.9" y="128.6">R1</text>
<text x="54.4" y="134.9" transform="rotate(-90 54.4 134.9)">15.2</text>
<text x="60" y="136.8" transform="rotate(-90 60 136.8)">16.4</text>
<text x="129.3" y="136.8" transform="rotate(-90 129.3 136.8)">16.4</text>
<text x="148.4" y="136.2" transform="rotate(-90 148.4 136.2)">31</text>
<text x="220" y="167.9">17</text>
<text x="195.9" y="173.8">16.4</text>
<text x="73.6" y="176.7" transform="rotate(-90 73.6 176.7)">12.5</text>
<text x="84.3" y="178.7" transform="rotate(-90 84.3 178.7)">16.4</text>
<text x="93" y="176" transform="rotate(-90 93 176)">14</text>
<text x="102.8" y="178.7" transform="rotate(-90 102.8 178.7)">16.4</text>
<text x="110.8" y="177.6" transform="rotate(-90 110.8 177.6)">12.5</text>
<text x="325.2" y="179.7">16.4</text>
<text x="259" y="191.5" transform="rotate(-90 259 191.5)">17</text>
<text x="255" y="192.6" transform="rotate(-90 255 192.6)">14.4</text>
<text x="299.3" y="193.1" transform="rotate(-90 299.3 193.1)">14.4</text>
<text x="77.7" y="203.1" transform="rotate(-90 77.7 203.1)">8.2</text>
</g>
<g font-size="2.7">
<text x="235.6" y="234.5">Rev/Review</text>
<text x="272.7" y="234.3">Descripción del cambio/Change Description</text>
<text x="354.8" y="234.3">Dib/Made</text>
<text x="374.8" y="234.3">Apr./Approval</text>
<text x="395.5" y="234.3">Fecha/Date</text>
<text x="390.3" y="249.5">T.COLACILLI</text>
<text x="392.2" y="254.4">L.COCHIS</text>
<text x="380.3" y="286.4">B</text>
</g>
<g font-size="2.1">
<text x="365.4" y="239.3">Código/Code:</text>
<text x="383.7" y="239.3">TSG-CC0-0070014</text>
<text x="236.2" y="245.4">Tolerances(unless otherwise noted)</text>
<text x="377.6" y="244.4">Fecha/Date</text>
<text x="392.6" y="244.5">Nombre/Name</text>
<text x="236.2" y="247.9">Without Decimal</text>
<text x="236.2" y="250.4">One Decimal</text>
<text x="258.6" y="247.9">X.</text>
<text x="259" y="250.4">X.X</text>
<text x="262.8" y="247.9">±0.1</text>
<text x="264" y="250.4">±0.05</text>
<text x="365.4" y="249.3">Dibujó/Made</text>
<text x="377.8" y="249.5">02/10/2024</text>
<text x="236.2" y="252.9">Two Decimal</text>
<text x="236.2" y="255.4">Angles</text>
<text x="259" y="252.9">X.XX ±0.02</text>
<text x="261.4" y="255.4">±0.5°</text>
<text x="365.3" y="254.1">Apr/Approved</text>
<text x="377.8" y="254.4">01/02/2023</text>
<text x="365.3" y="259.1">Rev/Review PO</text>
<text x="365.6" y="264.5">Escala/Scale:</text>
<text x="366.2" y="268.7">Mat/Material: Ver NOTAS/See NOTES</text>
<text x="365.7" y="272.9">Trat. Térmico/</text>
<text x="365.7" y="275.4">Heat treatment:</text>
<text x="381.3" y="273.7">Ver NOTAS/See NOTES</text>
<text x="365.3" y="279">Rugosidad/</text>
<text x="365.3" y="281.5">Roughness</text>
<text x="389.8" y="278.1">Revisión/Review</text>
<text x="365.2" y="286.2">Rev rótulo/Review label</text>
<text x="384.6" y="286.3">Fecha/Date</text>
<text x="398.1" y="286.3">14/02/2022</text>
</g>
<g font-size="1.9" fill="#00f">
<text x="101.4" y="80.7">±0.5</text>
<text x="45.1" y="111.7" transform="rotate(-90 45.1 111.7)">0</text>
<text x="46.9" y="112.3" transform="rotate(-90 46.9 112.3)">-0.1</text>
<text x="52.6" y="128.1" transform="rotate(-90 52.6 128.1)">0</text>
<text x="54.4" y="128.8" transform="rotate(-90 54.4 128.8)">-0.1</text>
<text x="58.2" y="130" transform="rotate(-90 58.2 130)">0</text>
<text x="60.1" y="130.7" transform="rotate(-90 60.1 130.7)">-0.1</text>
<text x="127.5" y="130.1" transform="rotate(-90 127.5 130.1)">0</text>
<text x="129.3" y="130.7" transform="rotate(-90 129.3 130.7)">-0.1</text>
<text x="82.5" y="172" transform="rotate(-90 82.5 172)">0</text>
<text x="84.3" y="172.6" transform="rotate(-90 84.3 172.6)">-0.1</text>
<text x="101" y="171.9" transform="rotate(-90 101 171.9)">0</text>
<text x="102.8" y="172.5" transform="rotate(-90 102.8 172.5)">-0.1</text>
<text x="202" y="173.8">-0.1</text>
<text x="202.7" y="172">0</text>
<text x="331.3" y="179.7">-0.1</text>
<text x="332" y="177.9">0</text>
</g>
</svg>
